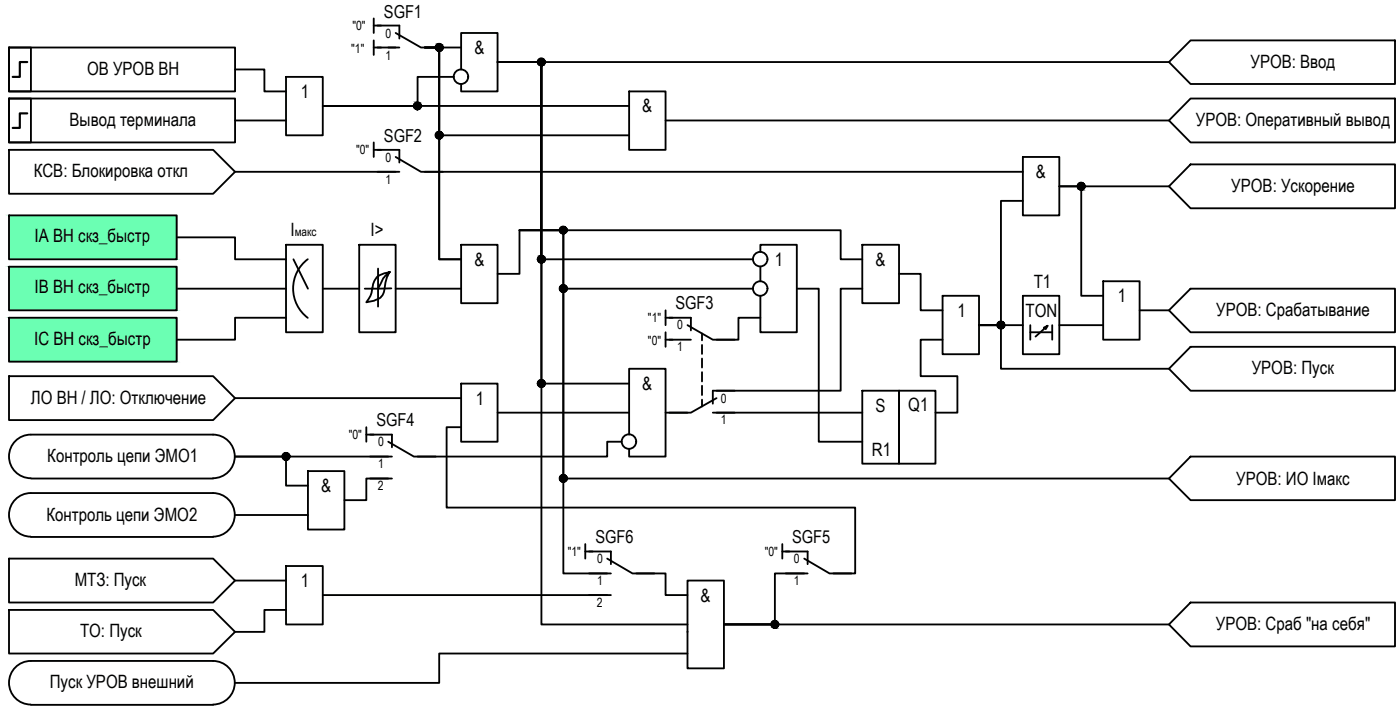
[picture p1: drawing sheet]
<svg xmlns="http://www.w3.org/2000/svg" width="192mm" height="98mm" viewBox="0 0 192 98" stroke-linecap="round" stroke-linejoin="round" font-family="sans-serif">
<!-- layer: 0 -->
<g fill="none" stroke="#000" stroke-width=".25">
<path d="M1.2 6.5h3v6h-3zM1.2 6.5h31v6h-31zM1.2 13.5h31v6h-31zM1.2 13.5h3v6h-3zM32.2 9.5h4v3h3M32.2 16.5h7M39.2 10.5h5v8h-5zM51.2 2.5v2M51.2 5.5v2M51.2 19.5v2M51.2 3.5h1M51.2 6.5h1"/>
<path d="M53.2 6.5h1M58.2 6.5h2v29h3M58.2 6.5h2v12h26M58.2 6.5h5M62.2 10.5h-5v4h-13h42M63.2 9.5v-5h5v8h-5v-1M86.2 12.5h5v8h-5zM91.2 16.5h69M160.2 8.5h-92h6v77h20M1.2 20.5h28l3 3-3 3h-28zM1.2 29.5h23v6h-23zM1.2 36.5h23v6h-23z"/>
<path d="M24.2 32.5h8v3h7M24.2 39.5h15M32.2 23.5h22M39.2 33.5h5v12h-5zM40.2 35.5l2 4M42.2 35.5a5 5 0 0 0 0 8M44.2 39.5h5M49.2 33.5h5v12h-5zM51.2 20.5h1M51.8 36.8v5.2M53.4 37.2a5.6 5.6 0 0 0-.8 2.8l-.1 .4a2.94 2.94 0 0 1-2.3 1 4 4 0 0 0 .9-2.5l.1-.2a1.87 1.87 0 0 1 1.8-1.3l.4-.2-.9 .9-.7 1.4h-1.8M53.6 39.5h-1.8"/>
<path d="M54.2 39.5h9M58.2 23.5h82M63.2 33.5h5v8h-5zM71.2 31.5h44v4h3M71.2 31.5h6v34h83M71.2 31.5h6v47h6M71.2 31.5v6h-3M77.2 39.5h26M103.2 35.5h-29v-27h-6h6v44h12M104.2 34.5v-1h5v12h-5v-5M104.2 36.5v2M109.2 39.5h3v21h6"/>
<path d="M118.2 33.5h5v8h-5zM118.2 39.5h-3v14h-17M123.2 37.5h3v5h3M140.2 21.5h5v8h-5zM140.2 27.5h-3v17h-3h6M151.2 38.5h5v8h-5zM160.2 25.5h-15h3v15h3M1.2 43.5h23v6h-23zM32.2 54.5h31M39.2 43.5h-7v3h-8M50.2 59.5h1M50.2 58.5v2"/>
<path d="M63.2 52.5h5v8h-5zM63.2 58.5h-2v11h56v9h-3M68.2 56.5h18M86.2 59.5v-9h5v12h-5v-1M91.2 42.5v2M91.2 45.5v2M91.2 43.5h1M91.2 46.5h1M91.2 56.5h3M96.2 45.7v.9M96.2 47.2v1.3M96.2 49.1v1.2"/>
<path d="M96.2 51v1.2M96.2 52.8v1.3M96.2 54.7v1M98.2 56.5h20M104.2 43.5h-3v3h-3M118.2 53.5h5v10h-5zM123.2 53.5h5v10h-5zM129.2 40.5h5v8h-5zM129.2 46.5h-3v5h5v5h-3M134.2 44.5h3v6h23M140.2 40.5h5v8h-5zM141.2 44.5v2"/>
<path d="M141.2 45.5h3M143.1 44.9l.5-.3-1.6 1.5M143.6 44.6l-.3 .5M144.2 44.5v2M145.2 44.5h6M156.2 42.5h4M32.2 79.5h7M32.2 70.5h10M39.2 77.5h5v8h-5zM42.2 64.5h5v8h-5zM50.7 65.5h3M53.2 62.5h-21h7v4h3"/>
<path d="M53.2 65.5h-3v3h-3M80.2 74.5v2M80.2 75.5h1M85.2 60.5h-2v2h-26M87.2 78.5h4v3h3M94.2 79.5h5v12h-5zM107.2 75.5h1M107.2 74.5v2M110.2 78.5h-4v7h-7h61M39.2 83.5h-3v3h-4M44.2 81.5h39.5M94.2 89.5h-34v4h-28"/>
<circle cx="57.2" cy="14.5" r=".49"/>
<circle cx="60.2" cy="18.5" r=".49"/>
<circle cx="60.2" cy="6.5" r=".49"/>
<circle cx="63.2" cy="10.5" r=".99"/>
<circle cx="74.2" cy="8.5" r=".49"/>
<circle cx="74.2" cy="35.5" r=".49"/>
<circle cx="77.2" cy="31.5" r=".49"/>
<circle cx="77.2" cy="39.5" r=".49"/>
<circle cx="104.2" cy="35.5" r=".99"/>
<circle cx="104.2" cy="39.5" r=".99"/>
<circle cx="148.2" cy="25.5" r=".49"/>
<circle cx="74.2" cy="52.5" r=".49"/>
<circle cx="137.2" cy="44.5" r=".49"/>
<circle cx="39.2" cy="62.5" r=".49"/>
<circle cx="77.2" cy="65.5" r=".49"/>
<circle cx="86.2" cy="60.5" r=".99"/>
<circle cx="106.2" cy="85.5" r=".49"/>
</g>
<g fill="#000" stroke="#000" stroke-width=".14">
<path d="M56.7 14.7h1zM56.9 14.1h.6zM57.1 15h.3zM57.2 15h.1zM60.2 19h.1zM60.2 7h.1zM73.7 8.6h1zM74.1 9h.2zM74.1 8h.2zM74.2 8h.1zM73.8 35.7h.9zM73.8 35.3h.9z"/>
<path d="M73.8 35.8h.8zM73.8 35.2h.8zM73.9 35.2h.7zM73.9 35.9h.7zM73.9 35.1h.7zM74 35.9h.5zM74 35.1h.5zM74 36h.4zM74.1 35h.2zM74.2 35h.1zM76.7 39.6h1zM76.7 31.6h1z"/>
<path d="M76.8 39.4h.9zM77.1 40h.2zM77.1 32h.2zM77.2 39h.1zM77.2 31h.1zM147.8 25.7h.9zM147.8 25.9h.8zM147.9 25.2h.7zM147.9 25.9h.7zM147.9 25.1h.7zM148 26h.4zM148.2 25h.1z"/>
<path d="M74 52.9h.5zM74 52.1h.4zM74.1 53h.2zM74.1 52h.2zM74.2 52h.1zM136.8 44.8h.8zM137 44.1h.5zM137 44.1h.4zM137.1 44h.2zM137.2 44h.1zM39 62h.4zM39.2 62h.1z"/>
<path d="M76.7 65.6h1zM76.8 65.4h.9zM77.1 66h.2zM77.2 65h.1zM105.8 85.7h.9zM105.8 85.3h.9zM106.1 86h.2zM106.2 85h.1z"/>
<path d="M57.2 14h.1zM57.2 14h.1z"/>
<path d="M57.2 14h.1zM57.2 14h.1z"/>
<path d="M57.1 15h.2zM57.1 15h.2z"/>
<path d="M57.1 14h.3zM57.1 14h.3z"/>
<path d="M57.1 14h.3zM57.1 14h.3z"/>
<path d="M57.1 14h.3zM57 14h.4z"/>
<path d="M57.1 15h.3zM57.1 15h.2z"/>
<path d="M57 15h.4zM57 15h.5z"/>
<path d="M57 15h.4zM57 15h.4zM57.1 15h.3z"/>
<path d="M57 14h.5zM57 14h.5z"/>
<path d="M57 14l.5 .1zM57 14l.5 .1z"/>
<path d="M57 14.1h.5zM56.9 14.1h.6z"/>
<path d="M57 14.9l.5 .1zM57 14.9l.5 .1z"/>
<path d="M56.9 14.1h.6zM56.9 14.1h.6zM56.9 14.1h.6z"/>
<path d="M56.9 14.9h.6zM56.9 14.9h.6z"/>
<path d="M56.9 14.9h.6zM56.9 14.9h.6z"/>
<path d="M56.9 14.9h.6zM56.9 14.9h.7z"/>
<path d="M56.9 14.9h.6zM56.9 14.9h.6z"/>
<path d="M56.9 14.1h.7zM56.9 14.1h.7z"/>
<path d="M56.9 14.1l.7 .1zM56.9 14.1l.7 .1z"/>
<path d="M56.9 14.8h.7zM56.9 14.8h.7z"/>
<path d="M56.9 14.8l.7 .1zM56.9 14.8l.7 .1z"/>
<path d="M56.9 14.2h.7zM56.9 14.2h.7z"/>
<path d="M56.9 14.2h.7zM56.9 14.2h.7z"/>
<path d="M56.8 14.2l.8 .1zM56.8 14.2l.8 .1z"/>
<path d="M56.8 14.3h.9zM56.8 14.3h.9z"/>
<path d="M56.8 14.8h.8zM56.8 14.8h.8z"/>
<path d="M56.8 14.3h.9zM56.8 14.3h.9zM56.8 14.3h.9zM56.8 14.3h.9z"/>
<path d="M56.8 14.3h.9zM56.8 14.3h.9z"/>
<path d="M56.8 14.7l.9 .1zM56.8 14.7l.9 .1z"/>
<path d="M56.8 14.8h.9zM56.8 14.8h.8zM56.8 14.8h.8zM56.8 14.8h.8z"/>
<path d="M56.8 14.3l.9 .1zM56.8 14.3l.9 .1zM56.7 14.4h1zM56.7 14.4h1z"/>
<path d="M56.7 14.4h1zM56.7 14.4h1z"/>
<path d="M56.7 14.4l1 .1zM56.7 14.4l1 .1zM56.7 14.5h1zM56.7 14.5h1z"/>
<path d="M56.7 14.5h1zM56.7 14.5h1z"/>
<path d="M56.7 14.5h1zM56.7 14.5h1zM56.7 14.5h1zM56.7 14.5h1z"/>
<path d="M56.7 14.5l1 .1zM56.7 14.5l1 .1z"/>
<path d="M56.7 14.6h1zM56.7 14.6h1z"/>
<path d="M56.7 14.6l1 .1zM56.7 14.6l1 .1zM56.7 14.7h1z"/>
<path d="M56.8 14.7h.9zM56.8 14.7h.9zM56.8 14.7h.9zM56.8 14.7h.9z"/>
<path d="M60.2 18h.1zM60.2 18h.1z"/>
<path d="M60.2 18h.1zM60.1 18h.2z"/>
<path d="M60.2 6h.1zM60.2 6h.1z"/>
<path d="M60.2 6h.1zM60.2 6h.1z"/>
<path d="M60.1 18h.3zM60.1 18h.3zM60.1 18h.3zM60.1 18h.3z"/>
<path d="M60.1 19h.2zM60.1 19h.2z"/>
<path d="M60.1 6h.3zM60.1 6h.3zM60.1 6h.3zM60.1 6h.3z"/>
<path d="M60.1 7h.2zM60.1 7h.2z"/>
<path d="M60.1 18l.3 .1zM60.1 18l.3 .1z"/>
<path d="M60.1 19h.3zM60.1 19h.2z"/>
<path d="M60.1 6h.3zM60 6h.4z"/>
<path d="M60.1 7h.3zM60.1 7h.3z"/>
<path d="M60.1 7h.3zM60.1 7h.2z"/>
<path d="M60 18.1h.5zM60 18.1h.5zM60 18.1h.5zM60 18.1h.5z"/>
<path d="M60 19h.4zM60 19h.4zM60.1 19h.3zM60.1 19h.3z"/>
<path d="M60 6l.5 .1zM60 6l.5 .1zM60 6.1h.5zM60 6.1h.5z"/>
<path d="M60 7h.4zM60 7h.4z"/>
<path d="M60 18.1h.5zM60 18.1h.5zM60 18.1h.5zM60 18.1h.5z"/>
<path d="M60 19h.5zM60 19h.4z"/>
<path d="M60 6.1h.5zM60 6.1h.5z"/>
<path d="M60 7h.5zM60 7h.4z"/>
<path d="M60 18.1h.5zM59.9 18.1h.6z"/>
<path d="M60 18.9l.5 .1zM60 18.9l.5 .1z"/>
<path d="M60 19h.5zM60 19h.5zM60 19h.5zM60 19h.5z"/>
<path d="M60 6.1h.5zM60 6.1h.5z"/>
<path d="M60 6.1h.5zM59.9 6.1h.6zM59.9 6.1h.6zM59.9 6.1h.6z"/>
<path d="M60 6.9h.5zM60 6.9l.5 .1zM60 7h.5zM60 7h.5z"/>
<path d="M59.9 18.1h.6zM59.9 18.1h.6z"/>
<path d="M59.9 18.1h.7zM59.9 18.1h.7z"/>
<path d="M59.9 18.9h.6zM59.9 18.9h.6z"/>
<path d="M59.9 18.9h.6zM59.9 18.9h.6z"/>
<path d="M59.9 6.1l.7 .1zM59.9 6.1l.7 .1zM59.9 6.2h.7zM59.9 6.2h.7z"/>
<path d="M59.9 6.9h.6zM59.9 6.9h.6zM60 6.9h.5zM60 6.9h.5z"/>
<path d="M59.9 18.1l.7 .1zM59.9 18.1l.7 .1z"/>
<path d="M59.9 18.2h.7zM59.8 18.2h.8z"/>
<path d="M59.9 18.8l.7 .1zM59.9 18.8l.7 .1z"/>
<path d="M59.9 18.9h.7zM59.9 18.9h.6z"/>
<path d="M59.9 6.2h.7zM59.9 6.2h.7z"/>
<path d="M59.9 6.8h.7zM59.9 6.8l.6 .1zM59.9 6.9h.6zM59.9 6.9h.6z"/>
<path d="M59.8 18.2h.8zM59.8 18.2h.8z"/>
<path d="M59.8 18.2l.9 .1zM59.8 18.2l.9 .1zM59.8 18.3h.9zM59.8 18.3h.9z"/>
<path d="M59.8 18.8h.8zM59.8 18.8h.8z"/>
<path d="M59.8 18.8h.8zM59.8 18.8h.8z"/>
<path d="M59.8 6.2l.8 .1zM59.8 6.2l.8 .1z"/>
<path d="M59.8 6.3h.9zM59.8 6.3h.9z"/>
<path d="M59.8 6.8h.8zM59.8 6.8h.8zM59.9 6.8h.7zM59.9 6.8h.7z"/>
<path d="M59.8 18.3h.9zM59.8 18.3h.9z"/>
<path d="M59.8 18.3h.9zM59.7 18.3h1z"/>
<path d="M59.8 18.7h.9zM59.8 18.7h.9z"/>
<path d="M59.8 18.7l.9 .1zM59.8 18.7l.9 .1z"/>
<path d="M59.8 18.8h.9zM59.8 18.8h.8z"/>
<path d="M59.8 6.3h.9zM59.8 6.3h.9zM59.8 6.3h.9zM59.8 6.3h.9z"/>
<path d="M59.8 6.3h.9zM59.8 6.3h.9z"/>
<path d="M59.8 6.7l.9 .1zM59.8 6.7l.9 .1zM59.8 6.8h.9zM59.8 6.8h.9z"/>
<path d="M59.8 6.8h.9zM59.8 6.8h.8zM59.8 6.8h.8zM59.8 6.8h.8z"/>
<path d="M59.7 18.3l1 .1zM59.7 18.3l1 .1z"/>
<path d="M59.7 18.4h1zM59.7 18.4h1zM59.7 18.4h1zM59.7 18.4h1z"/>
<path d="M59.7 18.4h1zM59.7 18.4h1z"/>
<path d="M59.7 18.4l1 .1zM59.7 18.4l1 .1z"/>
<path d="M59.7 18.5h1zM59.7 18.5h1zM59.7 18.5h1zM59.7 18.5h1z"/>
<path d="M59.7 18.5l1 .1zM59.7 18.5l1 .1z"/>
<path d="M59.7 18.6h1zM59.7 18.6h1zM59.7 18.6h1zM59.7 18.6h1z"/>
<path d="M59.7 18.6l1 .1zM59.7 18.6l1 .1z"/>
<path d="M59.7 18.7h1zM59.7 18.7h1z"/>
<path d="M59.7 18.7h1zM59.7 18.7h1z"/>
<path d="M59.7 6.3l1 .1zM59.7 6.3l1 .1zM59.7 6.4h1zM59.7 6.4h1z"/>
<path d="M59.7 6.4h1zM59.7 6.4h1z"/>
<path d="M59.7 6.4l1 .1zM59.7 6.4l1 .1zM59.7 6.5h1zM59.7 6.5h1z"/>
<path d="M59.7 6.5h1zM59.7 6.5h1z"/>
<path d="M59.7 6.5h1zM59.7 6.5h1z"/>
<path d="M59.7 6.5l1 .1zM59.7 6.5l1 .1zM59.7 6.6h1zM59.7 6.6h1z"/>
<path d="M59.7 6.6h1zM59.7 6.6h1z"/>
<path d="M59.7 6.6l1 .1zM59.7 6.6l1 .1zM59.7 6.7h1zM59.7 6.7h1z"/>
<path d="M59.7 6.7h1zM59.7 6.7h1z"/>
<path d="M74.2 9h.1zM74.2 9h.1zM74.2 9h.1z"/>
<path d="M74.2 8h.1zM74.2 8h.1z"/>
<path d="M74.2 8h.1zM74.1 8h.2zM74.1 8h.2z"/>
<path d="M74.1 8h.3zM74 8h.4z"/>
<path d="M74.1 9h.2zM74.1 9h.2z"/>
<path d="M74 9h.4zM74 9h.3zM74.1 9h.2z"/>
<path d="M74 8h.4zM74 8h.4z"/>
<path d="M74 8l.4 .1zM74 8l.4 .1z"/>
<path d="M74 9h.4zM74 9h.5z"/>
<path d="M74 9h.4zM74 9h.4z"/>
<path d="M74 9h.4zM74 9h.4z"/>
<path d="M74 8.1h.5zM74 8.1h.5z"/>
<path d="M74 8.1h.5zM74 8.1h.5z"/>
<path d="M74 8.1h.5zM74 8.1h.5z"/>
<path d="M74 8.9l.5 .1zM74 8.9l.5 .1z"/>
<path d="M73.9 8.9h.6zM73.9 8.9h.7z"/>
<path d="M73.9 8.9h.6zM73.9 8.9h.6z"/>
<path d="M73.9 8.1h.7zM73.9 8.1h.7z"/>
<path d="M73.9 8.1l.7 .1zM73.9 8.1l.7 .1z"/>
<path d="M73.9 8.9h.7zM73.9 8.9h.7z"/>
<path d="M73.9 8.9h.7zM73.9 8.9h.7z"/>
<path d="M73.9 8.2h.7zM73.9 8.2h.7z"/>
<path d="M73.9 8.2h.7zM73.9 8.2h.7z"/>
<path d="M73.8 8.8h.8zM73.8 8.8h.8z"/>
<path d="M73.8 8.8l.8 .1zM73.8 8.8l.8 .1z"/>
<path d="M73.8 8.2h.8zM73.8 8.2h.8z"/>
<path d="M73.8 8.2h.8zM73.8 8.2h.8zM73.8 8.2h.8zM73.8 8.2h.8z"/>
<path d="M73.8 8.2l.9 .1zM73.8 8.2l.9 .1z"/>
<path d="M73.8 8.7h.8zM73.8 8.7h.9z"/>
<path d="M73.8 8.7l.8 .1zM73.8 8.7l.8 .1z"/>
<path d="M73.8 8.8h.8zM73.8 8.8h.8z"/>
<path d="M73.8 8.3h.9zM73.8 8.3h.9zM73.8 8.3h.9zM73.8 8.3h.9z"/>
<path d="M73.8 8.3l.9 .1zM73.8 8.3l.9 .1z"/>
<path d="M73.8 8.4h.9zM73.8 8.4h.9zM73.8 8.4h.9zM73.8 8.4h.9z"/>
<path d="M73.8 8.7h.9zM73.8 8.7h.9zM73.8 8.7h.9zM73.8 8.7h.9z"/>
<path d="M73.8 8.7h.9zM73.8 8.7h.9z"/>
<path d="M73.8 8.4l.9 .1zM73.8 8.4l.9 .1z"/>
<path d="M73.7 8.5h1zM73.7 8.5h1zM73.7 8.5h1zM73.7 8.5h1z"/>
<path d="M73.7 8.5h1zM73.7 8.5h1z"/>
<path d="M73.7 8.5l1 .1zM73.7 8.5l1 .1zM73.7 8.6h1z"/>
<path d="M73.8 8.6h.9zM73.8 8.6h.9z"/>
<path d="M73.8 8.6h.9zM73.8 8.6l.9 .1z"/>
<path d="M74.2 36h.1zM74.2 36h.1zM74.2 36h.1z"/>
<path d="M74.2 35h.1zM74.2 35h.1z"/>
<path d="M74.2 35h.1zM74.2 35h.1zM74.1 35h.2z"/>
<path d="M74.1 35h.3zM74 35h.4z"/>
<path d="M74.1 36h.2zM74.1 36h.2z"/>
<path d="M74.1 36h.2zM74.1 36h.2z"/>
<path d="M74 36h.4zM74 36h.4z"/>
<path d="M74 36h.4zM74 36h.3z"/>
<path d="M74 35h.4zM74 35h.4z"/>
<path d="M74 35h.4zM74 35h.4z"/>
<path d="M74 35l.5 .1zM74 35l.5 .1zM74 35.1h.5z"/>
<path d="M74 35.1h.5zM73.9 35.1h.6z"/>
<path d="M74 35.9h.5zM74 35.9l.4 .1zM74 36h.4z"/>
<path d="M73.9 35.1h.7zM73.9 35.1h.7zM73.9 35.1h.7z"/>
<path d="M73.9 35.9h.6zM73.9 35.9h.6zM74 35.9h.5z"/>
<path d="M73.9 35.1l.7 .1zM73.9 35.1l.7 .1zM73.8 35.2h.8z"/>
<path d="M73.9 35.9h.7zM73.9 35.9h.6z"/>
<path d="M73.8 35.2h.8zM73.8 35.2h.8zM73.8 35.2h.8z"/>
<path d="M73.9 35.8h.7zM73.9 35.8l.7 .1zM73.9 35.9h.7z"/>
<path d="M73.8 35.2h.8zM73.8 35.2h.8z"/>
<path d="M73.8 35.2l.9 .1zM73.8 35.2l.9 .1zM73.8 35.3h.9z"/>
<path d="M73.8 35.8h.8zM73.8 35.8h.8zM73.8 35.8h.8z"/>
<path d="M73.8 35.8h.8zM73.8 35.8h.8zM73.8 35.8h.8z"/>
<path d="M73.8 35.3h.9zM73.8 35.3h.9z"/>
<path d="M73.8 35.3l.9 .1zM73.8 35.3l.9 .1z"/>
<path d="M73.8 35.7h.9zM73.8 35.7h.9zM73.8 35.7h.9z"/>
<path d="M73.8 35.7h.9zM73.8 35.7l.8 .1z"/>
<path d="M73.8 35.4h.9zM73.8 35.4h.9z"/>
<path d="M73.8 35.4h.9zM73.8 35.4h.9z"/>
<path d="M73.8 35.4l.9 .1zM73.8 35.4l.9 .1zM73.7 35.5h1zM73.7 35.5h1z"/>
<path d="M73.7 35.5h1zM73.7 35.5h1z"/>
<path d="M73.7 35.5h1zM73.7 35.5h1zM73.7 35.5h1zM73.7 35.5h1z"/>
<path d="M73.7 35.5l1 .1zM73.7 35.5l1 .1z"/>
<path d="M73.8 35.6h.9zM73.8 35.6h.9z"/>
<path d="M73.8 35.6h.9zM73.8 35.6l.9 .1zM73.8 35.7h.9zM73.8 35.7h.9z"/>
<path d="M77.1 40h.2zM77.2 40h.1z"/>
<path d="M77.1 32h.2zM77.2 32h.1z"/>
<path d="M77.2 39h.1zM77.1 39h.2zM77.1 39h.2zM77.1 39h.2z"/>
<path d="M77.2 31h.1zM77.1 31h.2zM77.1 31h.2zM77.1 31h.2z"/>
<path d="M77.1 39h.3zM77.1 39h.3z"/>
<path d="M77.1 31h.3zM77.1 31h.3z"/>
<path d="M77.1 39h.3zM77.1 39h.3z"/>
<path d="M77.1 40h.3zM77.1 40h.2zM77.1 40h.2zM77.1 40h.2z"/>
<path d="M77.1 31h.3zM77.1 31h.3z"/>
<path d="M77.1 32h.3zM77.1 32h.2zM77.1 32h.2zM77.1 32h.2z"/>
<path d="M77.1 39l.3 .1zM77.1 39l.3 .1z"/>
<path d="M77.1 39.1h.3zM77 39.1h.4z"/>
<path d="M77.1 39.9l.3 .1zM77.1 39.9l.3 .1z"/>
<path d="M77.1 40h.3zM77.1 40h.3z"/>
<path d="M77.1 31l.3 .1zM77.1 31l.3 .1z"/>
<path d="M77.1 31.1h.3zM77 31.1h.4z"/>
<path d="M77.1 32h.3zM77.1 32h.3z"/>
<path d="M77 39.1h.5zM77 39.1h.5z"/>
<path d="M77 39.9h.4zM77 39.9h.4z"/>
<path d="M77 31.1h.5zM77 31.1h.5z"/>
<path d="M77 31.9h.4zM77 31.9l.4 .1zM77.1 32h.3zM77.1 32h.3z"/>
<path d="M77 39.1h.5zM77 39.1h.5z"/>
<path d="M77 39.1h.5zM76.9 39.1h.6zM76.9 39.1h.6zM76.9 39.1h.6z"/>
<path d="M77 39.9h.5zM77 39.9h.4z"/>
<path d="M77 31.1h.5zM77 31.1h.5z"/>
<path d="M77 31.1h.5zM76.9 31.1h.6zM76.9 31.1h.6zM76.9 31.1h.6z"/>
<path d="M77 31.9h.5zM77 31.9h.4z"/>
<path d="M76.9 39.1h.7zM76.9 39.1h.7zM76.9 39.1h.7zM76.9 39.1h.7z"/>
<path d="M76.9 39.9h.6zM76.9 39.9h.6zM77 39.9h.5zM77 39.9h.5z"/>
<path d="M76.9 31.1h.7zM76.9 31.1h.7zM76.9 31.1h.7zM76.9 31.1h.7z"/>
<path d="M76.9 31.9h.6zM76.9 31.9h.6zM77 31.9h.5zM77 31.9h.5z"/>
<path d="M76.9 39.1l.7 .1zM76.9 39.1l.7 .1zM76.8 39.2h.8zM76.8 39.2h.8z"/>
<path d="M76.9 39.9h.7zM76.9 39.9h.6zM76.9 39.9h.6zM76.9 39.9h.6z"/>
<path d="M76.9 31.1l.7 .1zM76.9 31.1l.7 .1zM76.8 31.2h.8zM76.8 31.2h.8z"/>
<path d="M76.9 31.9h.7zM76.9 31.9h.6zM76.9 31.9h.6zM76.9 31.9h.6z"/>
<path d="M76.8 39.2h.8zM76.8 39.2h.8z"/>
<path d="M76.8 39.8h.8zM76.8 39.8l.8 .1zM76.9 39.9h.7zM76.9 39.9h.7z"/>
<path d="M76.8 31.2h.8zM76.8 31.2h.8z"/>
<path d="M76.8 31.8h.8zM76.8 31.8l.8 .1zM76.9 31.9h.7zM76.9 31.9h.7z"/>
<path d="M76.8 39.2l.8 .1zM76.8 39.2l.8 .1z"/>
<path d="M76.8 39.8h.8zM76.8 39.8h.8zM76.8 39.8h.8zM76.8 39.8h.8z"/>
<path d="M76.8 31.2l.8 .1zM76.8 31.2l.8 .1z"/>
<path d="M76.8 31.8h.8zM76.8 31.8h.8zM76.8 31.8h.8zM76.8 31.8h.8z"/>
<path d="M76.8 39.3h.9zM76.8 39.3h.9z"/>
<path d="M76.8 39.3h.9zM76.8 39.3h.9zM76.8 39.3h.9zM76.8 39.3h.9z"/>
<path d="M76.8 39.3l.9 .1zM76.8 39.3l.9 .1z"/>
<path d="M76.8 39.4h.9zM76.8 39.4h.9zM76.7 39.4h1z"/>
<path d="M76.8 39.7h.9zM76.8 39.7h.9zM76.8 39.7h.9zM76.8 39.7h.9z"/>
<path d="M76.8 39.7h.9zM76.8 39.7h.9z"/>
<path d="M76.8 39.7h.9zM76.8 39.7l.8 .1zM76.8 39.8h.8zM76.8 39.8h.8z"/>
<path d="M76.8 31.3h.9zM76.8 31.3h.9z"/>
<path d="M76.8 31.3h.9zM76.8 31.3h.9zM76.8 31.3h.9zM76.8 31.3h.9z"/>
<path d="M76.8 31.3l.9 .1zM76.8 31.3l.9 .1z"/>
<path d="M76.8 31.4h.9zM76.8 31.4h.9z"/>
<path d="M76.8 31.7h.9zM76.8 31.7h.9zM76.8 31.7h.9zM76.8 31.7h.9z"/>
<path d="M76.8 31.7h.9zM76.8 31.7h.9z"/>
<path d="M76.8 31.7h.9zM76.8 31.7l.8 .1zM76.8 31.8h.8zM76.8 31.8h.8z"/>
<path d="M76.7 39.4h1zM76.7 39.4h1z"/>
<path d="M76.7 39.4l1 .1zM76.7 39.4l1 .1z"/>
<path d="M76.7 39.5h1zM76.7 39.5h1zM76.7 39.5h1zM76.7 39.5h1z"/>
<path d="M76.7 39.5l1 .1zM76.7 39.5l1 .1z"/>
<path d="M76.7 39.6h1zM76.7 39.6h1zM76.7 39.6h1z"/>
<path d="M76.8 39.6h.9zM76.8 39.6l.9 .1z"/>
<path d="M76.8 31.4h.9zM76.8 31.4h.9zM76.7 31.4h1zM76.7 31.4h1z"/>
<path d="M76.7 31.4l1 .1zM76.7 31.4l1 .1z"/>
<path d="M76.7 31.5h1zM76.7 31.5h1zM76.7 31.5h1zM76.7 31.5h1z"/>
<path d="M76.7 31.5l1 .1zM76.7 31.5l1 .1z"/>
<path d="M76.7 31.6h1zM76.7 31.6h1zM76.7 31.6h1z"/>
<path d="M76.8 31.6h.9zM76.8 31.6l.9 .1z"/>
<path d="M148.2 25h.1zM148.2 25h.1z"/>
<path d="M148.2 25h.1zM148.1 25h.2z"/>
<path d="M148.1 25h.2zM148.1 25h.2z"/>
<path d="M148.1 26h.2zM148.1 26h.2z"/>
<path d="M148.2 26h.1zM148.2 26h.1zM148.2 26h.1z"/>
<path d="M148.1 25h.3zM148.1 25h.3z"/>
<path d="M148.1 26h.2zM148.1 26h.2z"/>
<path d="M148 26h.4zM148 26h.4z"/>
<path d="M148 26h.4zM148 26h.3z"/>
<path d="M148 25h.4zM148 25h.4z"/>
<path d="M148 25h.4zM148 25h.4z"/>
<path d="M148 25l.5 .1zM148 25l.5 .1zM148 25.1h.5zM148 25.1h.5z"/>
<path d="M148 25.1h.5zM147.9 25.1h.6z"/>
<path d="M148 25.9h.5zM148 25.9l.4 .1zM148 26h.4z"/>
<path d="M147.9 25.1h.7zM147.9 25.1h.7zM147.9 25.1h.7z"/>
<path d="M147.9 25.9h.6zM147.9 25.9h.7z"/>
<path d="M147.9 25.9h.6zM147.9 25.9h.6zM148 25.9h.5zM148 25.9h.5z"/>
<path d="M147.9 25.1l.7 .1zM147.9 25.1l.7 .1zM147.8 25.2h.8z"/>
<path d="M147.8 25.2h.8zM147.8 25.2h.8z"/>
<path d="M147.8 25.2h.8zM147.8 25.2h.8z"/>
<path d="M147.8 25.8l.8 .1zM147.8 25.8l.8 .1zM147.8 25.9h.8z"/>
<path d="M147.9 25.9h.7zM147.9 25.9h.7zM147.9 25.9h.7z"/>
<path d="M147.8 25.2l.8 .1zM147.8 25.2l.8 .1z"/>
<path d="M147.8 25.8h.8zM147.8 25.8h.8z"/>
<path d="M147.8 25.3h.9zM147.8 25.3h.9z"/>
<path d="M147.8 25.3h.9zM147.8 25.3h.9z"/>
<path d="M147.8 25.3h.9zM147.8 25.3h.9zM147.8 25.3h.9zM147.8 25.3h.9z"/>
<path d="M147.8 25.3l.9 .1zM147.8 25.3l.9 .1z"/>
<path d="M147.8 25.6h.9zM147.8 25.6h.9z"/>
<path d="M147.8 25.6l.9 .1zM147.8 25.6l.9 .1z"/>
<path d="M147.8 25.7h.9zM147.8 25.7h.9zM147.8 25.7h.9z"/>
<path d="M147.8 25.7h.9zM147.8 25.7l.8 .1zM147.8 25.8h.8zM147.8 25.8h.8z"/>
<path d="M147.8 25.4h.9zM147.8 25.4h.9zM147.7 25.4h1zM147.7 25.4h1z"/>
<path d="M147.7 25.4l1 .1zM147.7 25.4l1 .1z"/>
<path d="M147.7 25.5h1zM147.7 25.5h1z"/>
<path d="M147.7 25.5l1 .1zM147.7 25.5l1 .1zM147.7 25.6h1zM147.7 25.6h1z"/>
<path d="M147.7 25.6h1zM147.7 25.6h1z"/>
<path d="M147.7 25.6h1zM147.7 25.6h1z"/>
<path d="M74.2 53h.1zM74.2 53h.1zM74.2 53h.1z"/>
<path d="M74.2 52h.1zM74.2 52h.1z"/>
<path d="M74.2 52h.1zM74.1 52h.2zM74.1 52h.2z"/>
<path d="M74.1 52h.3zM74 52h.4z"/>
<path d="M74.1 53h.2zM74.1 53h.2z"/>
<path d="M74 52l.4 .1zM74 52l.4 .1zM74 52.1h.4z"/>
<path d="M74 53h.4zM74 53h.3zM74.1 53h.2z"/>
<path d="M74 52.9h.4zM74 52.9h.5z"/>
<path d="M74 52.9h.4zM74 52.9h.4z"/>
<path d="M74 52.9h.4zM74 52.9l.4 .1z"/>
<path d="M74 52.1h.5zM74 52.1h.5z"/>
<path d="M74 52.1h.5zM74 52.1h.5z"/>
<path d="M74 52.1h.5zM73.9 52.1h.6z"/>
<path d="M73.9 52.9h.6zM73.9 52.9h.7z"/>
<path d="M73.9 52.9h.6zM73.9 52.9h.6zM74 52.9h.5z"/>
<path d="M73.9 52.1h.7zM73.9 52.1h.7z"/>
<path d="M73.9 52.1h.7zM73.9 52.1h.7z"/>
<path d="M73.9 52.9h.7zM73.9 52.9h.7z"/>
<path d="M73.9 52.9h.7zM73.9 52.9h.7z"/>
<path d="M73.9 52.1h.7zM73.9 52.1h.7z"/>
<path d="M73.9 52.1l.7 .1zM73.9 52.1l.7 .1z"/>
<path d="M73.8 52.8h.8zM73.8 52.8h.8z"/>
<path d="M73.8 52.8l.8 .1zM73.8 52.8l.8 .1z"/>
<path d="M73.8 52.2h.8zM73.8 52.2h.8z"/>
<path d="M73.8 52.2h.8zM73.8 52.2h.8z"/>
<path d="M73.8 52.2l.8 .1zM73.8 52.2l.8 .1z"/>
<path d="M73.8 52.8h.8zM73.8 52.8h.8z"/>
<path d="M73.8 52.3h.9zM73.8 52.3h.9z"/>
<path d="M73.8 52.3h.9zM73.8 52.3h.9zM73.8 52.3h.9zM73.8 52.3h.9z"/>
<path d="M73.8 52.3l.9 .1zM73.8 52.3l.9 .1z"/>
<path d="M73.8 52.4h.9zM73.8 52.4h.9zM73.8 52.4h.9zM73.8 52.4h.9z"/>
<path d="M73.8 52.6l.9 .1zM73.8 52.6l.9 .1zM73.8 52.7h.9zM73.8 52.7h.9z"/>
<path d="M73.8 52.7h.9zM73.8 52.7h.9z"/>
<path d="M73.8 52.7h.9zM73.8 52.7l.8 .1zM73.8 52.8h.8zM73.8 52.8h.8z"/>
<path d="M73.8 52.4h.9zM73.8 52.4h.9z"/>
<path d="M73.7 52.4l1 .1zM73.7 52.4l1 .1z"/>
<path d="M73.7 52.5h1zM73.7 52.5h1zM73.7 52.5h1zM73.7 52.5h1z"/>
<path d="M73.7 52.5l1 .1zM73.7 52.5l1 .1z"/>
<path d="M73.7 52.6h1zM73.7 52.6h1zM73.8 52.6h.9zM73.8 52.6h.9z"/>
<path d="M73.8 52.6h.9zM73.8 52.6h.9z"/>
<path d="M137.2 45h.1zM137.2 45h.1zM137.2 45h.1z"/>
<path d="M137.2 44h.1zM137.2 44h.1z"/>
<path d="M137.2 44h.1zM137.1 44h.2zM137.1 44h.2z"/>
<path d="M137.1 45h.2zM137.1 45h.3z"/>
<path d="M137.1 45h.2zM137.1 45h.2z"/>
<path d="M137.1 45h.2zM137.1 45h.2z"/>
<path d="M137.1 44h.3zM137.1 44h.3z"/>
<path d="M137.1 44l.3 .1zM137.1 44l.3 .1zM137 44.1h.4z"/>
<path d="M137 44.9h.4zM137 44.9h.5z"/>
<path d="M137 44.9l.4 .1zM137 44.9l.4 .1z"/>
<path d="M137 45h.4zM137 45h.4z"/>
<path d="M137 44.1h.5zM137 44.1h.5z"/>
<path d="M137 44.1h.5zM137 44.1h.5zM136.9 44.1h.6z"/>
<path d="M136.9 44.9h.6zM136.9 44.9h.6z"/>
<path d="M136.9 44.9h.6zM136.9 44.9h.6z"/>
<path d="M137 44.9h.5zM137 44.9h.5z"/>
<path d="M136.9 44.1h.6zM136.9 44.1h.6z"/>
<path d="M136.9 44.1h.6zM136.9 44.1h.6z"/>
<path d="M136.9 44.9h.6zM136.9 44.9h.7z"/>
<path d="M136.9 44.9h.6zM136.9 44.9h.6z"/>
<path d="M136.9 44.1h.7zM136.9 44.1h.7z"/>
<path d="M136.9 44.1l.7 .1zM136.9 44.1l.7 .1z"/>
<path d="M136.8 44.8h.8zM136.8 44.8h.8z"/>
<path d="M136.8 44.8l.8 .1zM136.8 44.8l.8 .1z"/>
<path d="M136.8 44.2h.8zM136.8 44.2h.8z"/>
<path d="M136.8 44.2h.8zM136.8 44.2h.8z"/>
<path d="M136.8 44.2l.8 .1zM136.8 44.2l.8 .1z"/>
<path d="M136.8 44.8h.8zM136.8 44.8h.8z"/>
<path d="M136.8 44.3h.9zM136.8 44.3h.9z"/>
<path d="M136.8 44.3h.9zM136.8 44.3h.9z"/>
<path d="M136.7 44.3l1 .1zM136.7 44.3l1 .1z"/>
<path d="M136.7 44.7h1zM136.7 44.7h1z"/>
<path d="M136.8 44.7h.9zM136.8 44.7l.8 .1zM136.8 44.8h.8z"/>
<path d="M136.7 44.4h1zM136.7 44.4h1z"/>
<path d="M136.7 44.4h1zM136.7 44.4h1z"/>
<path d="M136.7 44.4h1zM136.7 44.4h1zM136.7 44.4h1zM136.7 44.4h1z"/>
<path d="M136.7 44.4l1 .1zM136.7 44.4l1 .1z"/>
<path d="M136.7 44.5h1zM136.7 44.5h1zM136.7 44.5h1zM136.7 44.5h1z"/>
<path d="M136.7 44.5l1 .1zM136.7 44.5l1 .1z"/>
<path d="M136.7 44.6h1zM136.7 44.6h1zM136.7 44.6h1zM136.7 44.6h1z"/>
<path d="M136.7 44.6h1zM136.7 44.6h1z"/>
<path d="M136.7 44.6h1zM136.7 44.6l1 .1zM136.7 44.7h1zM136.7 44.7h1z"/>
<path d="M39.2 62h.1zM39.2 62h.1z"/>
<path d="M39.2 62h.1zM39.1 62h.2z"/>
<path d="M39.2 63h.1zM39.2 63h.1zM39.2 63h.1z"/>
<path d="M39.1 62h.3zM39.1 62h.3z"/>
<path d="M39.1 63h.2zM39.1 63h.2z"/>
<path d="M39.1 62h.3zM39.1 62h.3z"/>
<path d="M39.1 62h.3zM39 62h.4zM39 62h.4z"/>
<path d="M39.1 63h.3zM39.1 63h.2z"/>
<path d="M39 62.9h.4zM39 62.9h.5z"/>
<path d="M39 62.9l.4 .1zM39 62.9l.4 .1z"/>
<path d="M39 63h.4zM39 63h.4zM39.1 63h.3zM39.1 63h.3z"/>
<path d="M39 62h.5zM39 62h.5z"/>
<path d="M39 62l.5 .1zM39 62l.5 .1zM39 62.1h.5zM39 62.1h.5z"/>
<path d="M39 62.1h.5zM39 62.1h.5zM38.9 62.1h.6zM38.9 62.1h.6z"/>
<path d="M39 62.9h.5zM39 62.9h.5z"/>
<path d="M39 62.9h.5zM39 62.9h.5z"/>
<path d="M38.9 62.1l.7 .1zM38.9 62.1l.7 .1zM38.9 62.2h.7zM38.9 62.2h.7z"/>
<path d="M38.9 62.9h.6zM38.9 62.9h.6z"/>
<path d="M38.9 62.9h.6zM38.9 62.9h.6z"/>
<path d="M38.9 62.2h.7zM38.9 62.2h.7zM38.8 62.2h.8zM38.8 62.2h.8z"/>
<path d="M38.9 62.8l.7 .1zM38.9 62.8l.7 .1z"/>
<path d="M38.9 62.9h.7zM38.9 62.9h.6z"/>
<path d="M38.8 62.2l.9 .1zM38.8 62.2l.9 .1zM38.8 62.3h.9zM38.8 62.3h.9z"/>
<path d="M38.8 62.8h.8zM38.8 62.8h.8z"/>
<path d="M38.8 62.8h.8zM38.8 62.8h.8z"/>
<path d="M38.8 62.3h.9zM38.8 62.3h.9z"/>
<path d="M38.8 62.3h.9zM38.8 62.3h.9zM38.7 62.3h1zM38.7 62.3h1z"/>
<path d="M38.8 62.7h.9zM38.8 62.7h.9z"/>
<path d="M38.8 62.7l.9 .1zM38.8 62.7l.9 .1z"/>
<path d="M38.8 62.8h.9zM38.8 62.8h.8z"/>
<path d="M38.7 62.3l1 .1zM38.7 62.3l1 .1z"/>
<path d="M38.7 62.4h1zM38.7 62.4h1zM38.7 62.4h1zM38.7 62.4h1z"/>
<path d="M38.7 62.4l1 .1zM38.7 62.4l1 .1z"/>
<path d="M38.7 62.5h1zM38.7 62.5h1zM38.7 62.5h1zM38.7 62.5h1z"/>
<path d="M38.7 62.5l1 .1zM38.7 62.5l1 .1z"/>
<path d="M38.7 62.6h1zM38.7 62.6h1z"/>
<path d="M38.7 62.6h1zM38.7 62.6h1zM38.7 62.6h1zM38.7 62.6h1z"/>
<path d="M38.7 62.6l1 .1zM38.7 62.6l1 .1z"/>
<path d="M38.7 62.7h1zM38.7 62.7h1z"/>
<path d="M77.1 66h.2zM77.2 66h.1z"/>
<path d="M77.2 65h.1zM77.1 65h.2zM77.1 65h.2zM77.1 65h.2z"/>
<path d="M77.1 65h.3zM77.1 65h.3z"/>
<path d="M77.1 65h.3zM77.1 65h.3z"/>
<path d="M77.1 66h.3zM77.1 66h.2zM77.1 66h.2zM77.1 66h.2z"/>
<path d="M77.1 65l.3 .1zM77.1 65l.3 .1z"/>
<path d="M77.1 65.1h.3zM77 65.1h.4z"/>
<path d="M77.1 66h.3zM77.1 66h.3z"/>
<path d="M77 65.1h.5zM77 65.1h.5z"/>
<path d="M77 65.9h.4zM77 65.9l.4 .1zM77.1 66h.3zM77.1 66h.3z"/>
<path d="M77 65.1h.5zM77 65.1h.5z"/>
<path d="M77 65.1h.5zM76.9 65.1h.6zM76.9 65.1h.6zM76.9 65.1h.6z"/>
<path d="M77 65.9h.5zM77 65.9h.4z"/>
<path d="M76.9 65.1h.7zM76.9 65.1h.7zM76.9 65.1h.7zM76.9 65.1h.7z"/>
<path d="M76.9 65.9h.6zM76.9 65.9h.6zM77 65.9h.5zM77 65.9h.5z"/>
<path d="M76.9 65.1l.7 .1zM76.9 65.1l.7 .1zM76.8 65.2h.8zM76.8 65.2h.8z"/>
<path d="M76.9 65.9h.7zM76.9 65.9h.6zM76.9 65.9h.6zM76.9 65.9h.6z"/>
<path d="M76.8 65.2h.8zM76.8 65.2h.8z"/>
<path d="M76.8 65.8h.8zM76.8 65.8l.8 .1zM76.9 65.9h.7zM76.9 65.9h.7z"/>
<path d="M76.8 65.2l.8 .1zM76.8 65.2l.8 .1z"/>
<path d="M76.8 65.8h.8zM76.8 65.8h.8zM76.8 65.8h.8zM76.8 65.8h.8z"/>
<path d="M76.8 65.3h.9zM76.8 65.3h.9z"/>
<path d="M76.8 65.3h.9zM76.8 65.3h.9zM76.8 65.3h.9zM76.8 65.3h.9z"/>
<path d="M76.8 65.3h.9zM76.8 65.3h.9z"/>
<path d="M76.8 65.3l.9 .1zM76.8 65.3l.9 .1zM76.7 65.4h1z"/>
<path d="M76.8 65.6l.9 .1zM76.8 65.6l.9 .1zM76.8 65.7h.9zM76.8 65.7h.9z"/>
<path d="M76.8 65.7h.9zM76.8 65.7h.9z"/>
<path d="M76.8 65.7h.9zM76.8 65.7l.8 .1zM76.8 65.8h.8zM76.8 65.8h.8z"/>
<path d="M76.7 65.4h1zM76.7 65.4h1z"/>
<path d="M76.7 65.4l1 .1zM76.7 65.4l1 .1z"/>
<path d="M76.7 65.5h1zM76.7 65.5h1zM76.7 65.5h1zM76.7 65.5h1z"/>
<path d="M76.7 65.5l1 .1zM76.7 65.5l1 .1z"/>
<path d="M76.7 65.6h1zM76.7 65.6h1zM76.7 65.6h1z"/>
<path d="M76.8 65.6h.9zM76.8 65.6h.9z"/>
<path d="M106.1 86h.2zM106.2 86h.1z"/>
<path d="M106.2 85h.1zM106.1 85h.2zM106.1 85h.2zM106.1 85h.2z"/>
<path d="M106.1 85h.2zM106.1 85h.2z"/>
<path d="M106.1 86h.2zM106.1 86h.2z"/>
<path d="M106.1 85h.3zM106.1 85h.3zM106.1 85h.3zM106.1 85h.3z"/>
<path d="M106.1 86h.2zM106.1 86h.2z"/>
<path d="M106.1 85h.3zM106 85h.4z"/>
<path d="M106.1 86h.3zM106.1 86h.2z"/>
<path d="M106 85l.5 .1zM106 85.1h.5zM106 85.1h.5zM106 85.1h.5z"/>
<path d="M106 86h.4zM106 86h.4zM106.1 86h.3zM106.1 86h.3z"/>
<path d="M106 85.1h.5zM105.9 85.1h.6z"/>
<path d="M106 85.9h.5zM106 85.9l.4 .1z"/>
<path d="M105.9 85.1h.6zM105.9 85.1h.6z"/>
<path d="M105.9 85.1h.7zM105.9 85.1h.7z"/>
<path d="M105.9 85.9h.6zM105.9 85.9h.6z"/>
<path d="M105.9 85.9h.6zM105.9 85.9h.6zM106 85.9h.5zM106 85.9h.5z"/>
<path d="M105.9 85.1l.7 .1zM105.9 85.1l.7 .1z"/>
<path d="M105.9 85.2h.7zM105.8 85.2h.8z"/>
<path d="M105.9 85.8l.7 .1zM105.9 85.8l.7 .1z"/>
<path d="M105.9 85.9h.7zM105.9 85.9h.6z"/>
<path d="M105.8 85.2h.8zM105.8 85.2h.8z"/>
<path d="M105.8 85.2h.8zM105.8 85.2h.8z"/>
<path d="M105.8 85.8h.8zM105.8 85.8h.8z"/>
<path d="M105.8 85.8h.8zM105.8 85.8h.8z"/>
<path d="M105.8 85.2h.8zM105.8 85.2h.8z"/>
<path d="M105.8 85.2l.9 .1zM105.8 85.2l.9 .1zM105.8 85.3h.9z"/>
<path d="M105.8 85.8h.8zM105.8 85.8h.8z"/>
<path d="M105.8 85.8h.8zM105.8 85.8h.8z"/>
<path d="M105.8 85.3h.9zM105.8 85.3h.9zM105.8 85.3h.9zM105.8 85.3h.9z"/>
<path d="M105.8 85.3l.9 .1zM105.8 85.3l.9 .1z"/>
<path d="M105.8 85.6h.9zM105.8 85.6h.9z"/>
<path d="M105.8 85.6l.9 .1zM105.8 85.6l.9 .1z"/>
<path d="M105.8 85.7h.9zM105.8 85.7h.9zM105.8 85.7h.9z"/>
<path d="M105.8 85.7h.9zM105.8 85.7l.8 .1z"/>
<path d="M105.8 85.4h.9zM105.8 85.4h.9z"/>
<path d="M105.7 85.4l1 .1zM105.7 85.4l1 .1zM105.7 85.5h1zM105.7 85.5h1z"/>
<path d="M105.7 85.5h1zM105.7 85.5h1z"/>
<path d="M105.7 85.5h1zM105.7 85.5h1zM105.7 85.5h1zM105.7 85.5h1z"/>
<path d="M105.7 85.5l1 .1zM105.7 85.5l1 .1z"/>
<path d="M105.7 85.6h1zM105.7 85.6h1z"/>
</g>
<g fill="none" stroke="#000" stroke-width=".25">
<path d="M51.7 3.5h3v1.8M51.7 6.5h3M54.2 4.5l3.5 2h3M51.7 20.5h3v1.8M51.7 23.5h3M54.2 21.5l3.5 2h3M50.7 59.5h3v1.7M91.7 43.5h3v1.7M91.7 46.5h3M94.2 44.5l3.5 2h3M97.7 56.5h3M98.2 54.5l-3.5 2h-3"/>
<path d="M100.7 53.5h-3v1.8M50.7 62.5h3M53.2 60.5l3.5 2h3M80.7 75.5h3v1.7M80.7 78.5h3M83.2 76.5l3.5 2h3M107.7 78.5h3M107.7 75.5h3v1.7M110.2 76.5l3.5 2h3"/>
</g>
<!-- layer: TEXT -->
<g fill="none" stroke="#000" stroke-width=".25">
<path d="M163.2 5.5h28v6h-28l-3-3zM163.2 13.5h28v6h-28l-3-3zM163.2 39.5h28v6h-28l-3-3zM163.2 22.5h28v6h-28l-3-3zM1.2 51.5h28l3 3-3 3h-28zM4.2 59.5a2.98 2.98 0 0 0-3 3 2.98 2.98 0 0 0 3 3M4.2 59.5h25M29.2 59.5a2.98 2.98 0 0 1 3 3 2.98 2.98 0 0 1-3 3M163.2 47.5h28v6h-28l-3-3zM1.2 76.5h28l3 3-3 3h-28zM4.2 67.5a2.98 2.98 0 0 0-3 3 2.98 2.98 0 0 0 3 3M4.2 65.5h25"/>
<path d="M4.2 67.5h25M4.2 73.5h25M29.2 67.5a2.98 2.98 0 0 1 3 3 2.98 2.98 0 0 1-3 3M163.2 62.5h28v6h-28l-3-3zM1.2 83.5h28l3 3-3 3h-28zM4.2 90.5a2.98 2.98 0 0 0-3 3 2.98 2.98 0 0 0 3 3M4.2 90.5h25M4.2 96.5h25M29.2 90.5a2.98 2.98 0 0 1 3 3 2.98 2.98 0 0 1-3 3M163.2 82.5h28v6h-28l-3-3z"/>
</g>
<!-- layer: 0 -->
<path d="M3.7 8.5h-1v2h-1M3.7 15.5h-1v2h-1" fill="none" stroke="#000" stroke-width=".3"/>
<g fill="#6bffb3" stroke="#6bffb3" stroke-width=".14">
<path d="M1.2 29.5l23 6v-6zM1.2 29.5l23 6h-23z"/>
<path d="M1.2 36.5l23 6v-6zM1.2 36.5l23 6h-23z"/>
<path d="M1.2 43.5l23 6v-6zM1.2 43.5l23 6h-23z"/>
</g>
<g font-size="2.5">
<text x="11.9" y="10.3">ОВ УРОВ ВН</text>
<text x="65" y="7.4">&amp;</text>
<text x="171.4" y="9.3">УРОВ: Ввод</text>
<text x="9.5" y="17.3">Вывод терминала</text>
<text x="41.2" y="13.4">1</text>
<text x="88" y="15.4">&amp;</text>
<text x="163.9" y="17.3">УРОВ: Оперативный вывод</text>
<text x="4.6" y="24.3">КСВ: Блокировка откл</text>
<text x="142" y="24.4">&amp;</text>
<text x="168.8" y="26.3">УРОВ: Ускорение</text>
<text x="4.7" y="33.2">IA ВН скз_быстр</text>
<text x="39.8" y="32.3">I</text>
<text x="50.8" y="32.3">I&gt;</text>
<text x="4.7" y="40.2">IB ВН скз_быстр</text>
<text x="65" y="36.4">&amp;</text>
<text x="106.2" y="36.4">1</text>
<text x="120" y="36.4">&amp;</text>
<text x="141.7" y="39.4">T1</text>
<text x="153.2" y="41.4">1</text>
<text x="4.7" y="47.2">IC ВН скз_быстр</text>
<text x="131.2" y="43.4">1</text>
<text x="140.6" y="43.4">TON</text>
<text x="166.7" y="43.3">УРОВ: Срабатывание</text>
<text x="88" y="53.4">&amp;</text>
<text x="171.6" y="51.2">УРОВ: Пуск</text>
<text x="4.2" y="55.3">ЛО ВН / ЛО: Отключение</text>
<text x="65.2" y="55.4">1</text>
<text x="120" y="56.4">S</text>
<text x="124.5" y="56.3">Q1</text>
<text x="6.5" y="63.3">Контроль цепи ЭМО1</text>
<text x="119.5" y="62.4">R1</text>
<text x="6.4" y="71.3">Контроль цепи ЭМО2</text>
<text x="44" y="67.4">&amp;</text>
<text x="169.5" y="66.4">УРОВ: ИО Iмакс</text>
<text x="10.3" y="80.2">МТЗ: Пуск</text>
<text x="41.2" y="80.4">1</text>
<text x="96" y="82.4">&amp;</text>
<text x="11" y="87.3">ТО: Пуск</text>
<text x="166.7" y="86.3">УРОВ: Сраб &quot;на себя&quot;</text>
<text x="6.8" y="94.3">Пуск УРОВ внешний</text>
</g>
<g font-size="2.4">
<text x="52.6" y="2.4">SGF1</text>
<text x="52.6" y="19.4">SGF2</text>
<text x="92.6" y="42.4">SGF3</text>
<text x="51.6" y="58.4">SGF4</text>
<text x="81.6" y="74.4">SGF6</text>
<text x="108.6" y="74.4">SGF5</text>
</g>
<g font-size="1.7">
<text x="48.3" y="4.1">&quot;0&quot;</text>
<text x="52.8" y="5.2">0</text>
<text x="48.1" y="7.3">&quot;1&quot;</text>
<text x="52.8" y="8.2">1</text>
<text x="48.8" y="21.2">&quot;0&quot;</text>
<text x="52.8" y="22.1">0</text>
<text x="52.8" y="25.1">1</text>
<text x="40.4" y="32.3">макс</text>
<text x="88.8" y="44.1">&quot;1&quot;</text>
<text x="88.8" y="47.3">&quot;0&quot;</text>
<text x="92.8" y="45.1">0</text>
<text x="92.8" y="48.1">1</text>
<text x="98.8" y="55.1">0</text>
<text x="98.8" y="58.1">1</text>
<text x="47.8" y="60.1">&quot;0&quot;</text>
<text x="51.8" y="61.1">0</text>
<text x="51.8" y="64.1">1</text>
<text x="51.8" y="67.1">2</text>
<text x="77.8" y="76.1">&quot;1&quot;</text>
<text x="81.8" y="77.1">0</text>
<text x="104.8" y="76.1">&quot;0&quot;</text>
<text x="108.8" y="77.1">0</text>
<text x="81.8" y="83.1">2</text>
<text x="81.8" y="80.1">1</text>
<text x="108.8" y="80.1">1</text>
</g>
</svg>
